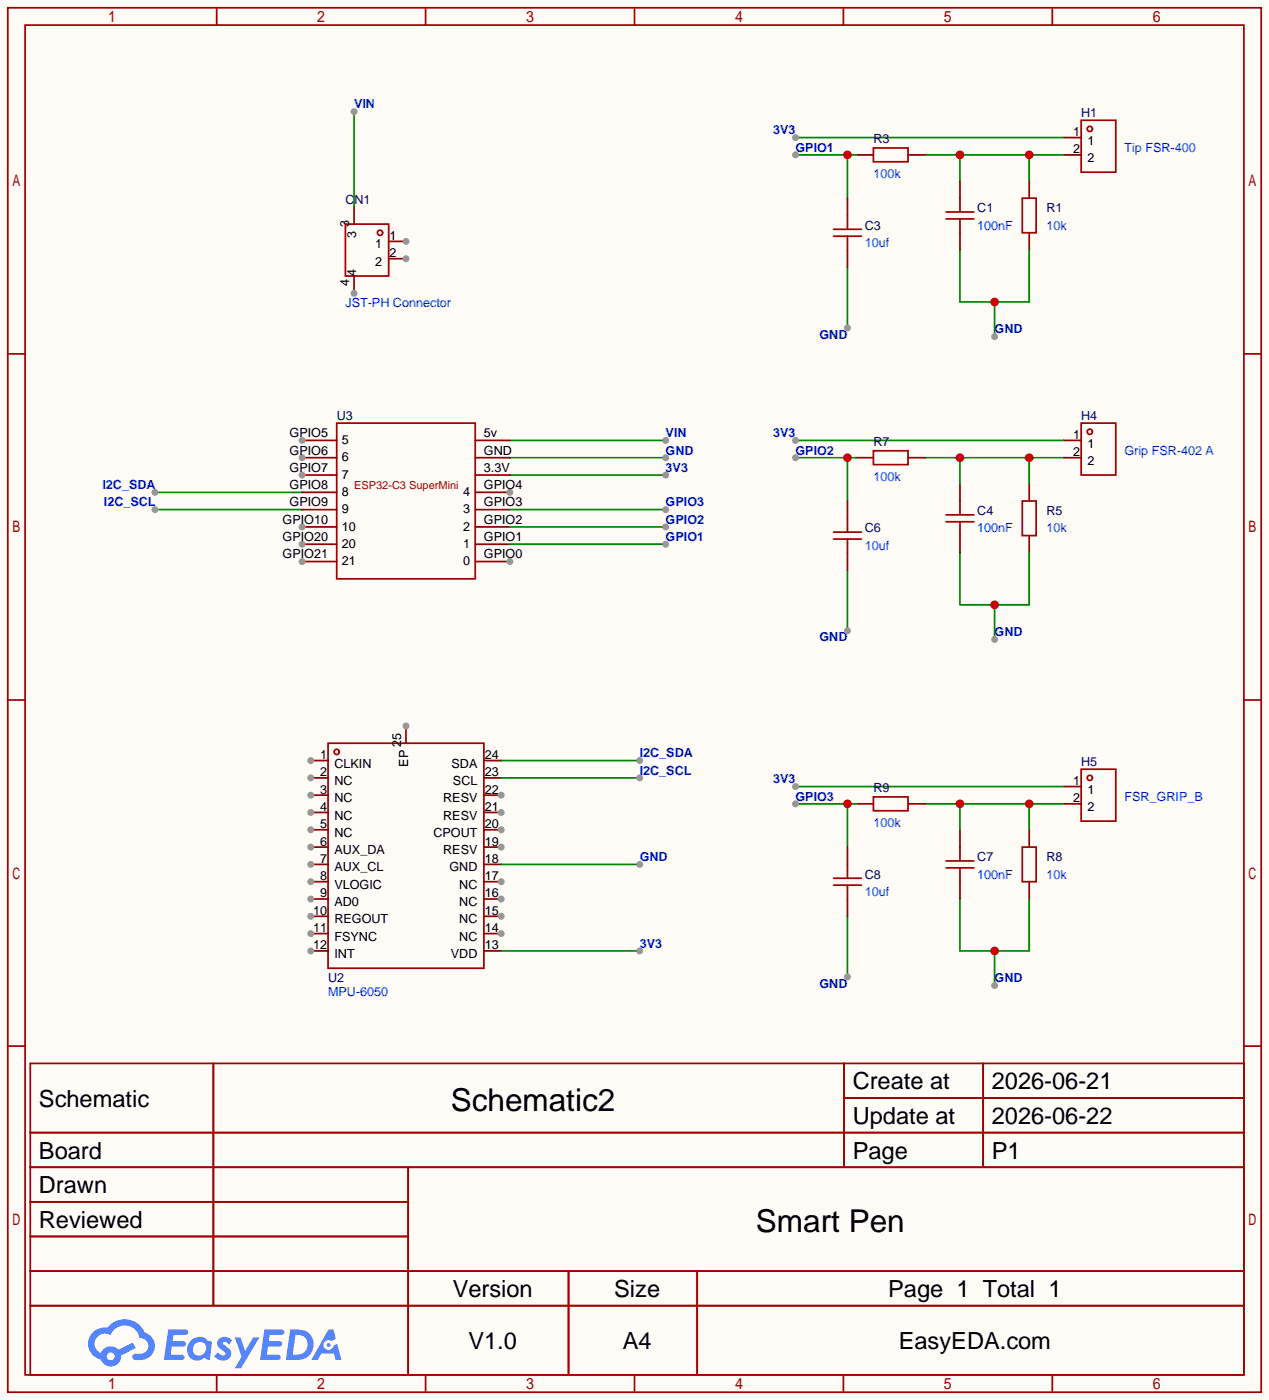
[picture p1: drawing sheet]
<svg xmlns="http://www.w3.org/2000/svg" width="186mm" height="205mm" viewBox="0 0 186 205" stroke-linecap="round" stroke-linejoin="round" font-family="sans-serif">
<path d="M0 0h186.2v205.5h-186.2z" fill="#fffcf7"/>
<g fill="none" stroke="#a10000" stroke-width=".25">
<path d="M1.1 1.1h183.9v203.2h-183.9zM3.7 3.7h178.8v198.1h-178.8zM31.8 1.1v2.6M62.4 1.1v2.6M93.1 1.1v2.6M123.7 1.1v2.6M154.4 1.1v2.6M1.1 51.9h2.6M182.5 51.9h2.5M1.1 102.7h2.6M182.5 102.7h2.5M1.1 153.5h2.6"/>
<path d="M4.4 156.1h178.1v45.7h-178.1zM31.3 156.1v35.5M123.8 156.1v15.2M144.2 156.1v15.2M182.5 153.5h2.5M4.4 166.2h178.1M4.4 171.3h178.1M4.4 176.4h55.5M59.9 171.3v30.5M123.8 161.2h58.7M4.4 186.6h178.1M4.4 181.5h55.5"/>
<path d="M4.4 191.6h178.1M83.4 186.6v15.2M102.3 186.6v15.2M31.8 201.8v2.5M62.4 201.8v2.5M93.1 201.8v2.5M123.7 201.8v2.5M154.4 201.8v2.5"/>
</g>
<g fill="#5487ff">
<path d="M32.2 196.5a1.3 1.3 0 0 1 1.8 .3l-.4 .6a.54 .54 0 0 0-.9-.2l.1 .1a2.32 2.32 0 0 1 1.1 1.4 1.36 1.36 0 0 1-1.1 1 1.36 1.36 0 0 1-1.4-.6l.6-.6a.7 .7 0 0 0 1.1 .3l-.1-.3a2.4 2.4 0 0 1-1.1-1.3l.1-.5z"/>
<path d="M34.5 196.3h.8l.7 2 1.1-2h1l-2.8 4.5h-.8l.9-1.6z"/>
<path d="M24.7 195.1h1.6a1.31 1.31 0 0 1 1.3 .2 .4 .4 0 0 1-.4 .6h-1.7l-.2 1h1.7a.4 .4 0 0 1 .3 .4 .4 .4 0 0 1-.4 .3h-1.7l-.2 1.2h.8a1.23 1.23 0 0 1 1.2 .2 .39 .39 0 0 1-.3 .6h-2.7z"/>
<path d="M38.8 195.1h1.6a1.32 1.32 0 0 1 1.3 .2 .39 .39 0 0 1-.4 .6h-1.7l-.2 1h1.7a.4 .4 0 0 1 .3 .4 .4 .4 0 0 1-.4 .3h-1.7l-.2 1.2h.9a1.23 1.23 0 0 1 1.1 .2 .39 .39 0 0 1-.3 .6h-2.6z"/>
<path d="M48.2 195.1h.7l.4 1.4-.7 .3a.75 .75 0 0 0-1.1 .3 .75 .75 0 0 0 .5 1.1 .75 .75 0 0 0 .9-.7l.6-.3 .6 2.4h-.9l-.2-.9h-1.9l-.5 .9h-.9z"/>
<path d="M42.6 195.1l-.7 4.5a6.3 6.3 0 0 0 2.9-.2 2.26 2.26 0 0 0 1.1-2.8 2.26 2.26 0 0 0-2.6-1.5zM43.4 195.9a1.47 1.47 0 0 1 1.7 1.3 1.47 1.47 0 0 1-1.5 1.6h-.7z"/>
<path d="M28 196.8a1.62 1.62 0 0 0-.4 2.1 1.62 1.62 0 0 0 2 .6l.4-.2 .4 .2 .4 .1 .3-2.5-.2-.2-.1-.1a.57 .57 0 0 1-.6-.3 1.73 1.73 0 0 0-2.2 .3zM28.6 197.3a.96 .96 0 0 1 1.5 0 .96 .96 0 0 1-.3 1.4 .95 .95 0 0 1-1.3 0 .95 .95 0 0 1 .1-1.4z"/>
<path d="M13.6 195.5a2.37 2.37 0 0 0 1.2 4.1 1.54 1.54 0 0 0 1.7 .9 1.54 1.54 0 0 0 1.3-1.6l2.1-1-.4-.8-2.1 1a1.57 1.57 0 0 0-2.6 .5 1.5 1.5 0 0 1-.7-2.1 1.5 1.5 0 0 1 2.1-.5 2.23 2.23 0 0 1 2.3-1.4 2.23 2.23 0 0 1 2 1.8 1.16 1.16 0 0 1 1.3 1.1 1.16 1.16 0 0 1-1.1 1.2h-.7a.47 .47 0 0 0-.6 .4 .47 .47 0 0 0 .4 .5 2.33 2.33 0 0 0 2.9-2.1 2.1 2.1 0 0 0-1.5-1.9 3.2 3.2 0 0 0-5.4-.7l-.4-.1a2.55 2.55 0 0 0-1.8 .7zM15.7 199.1a.58 .58 0 0 1 1.1 0 .58 .58 0 0 1-1.1 0z"/>
<circle cx="48.2" cy="197.4" r=".28"/>
</g>
<g fill="none" stroke="#a10000" stroke-width=".25">
<path d="M48.1 109.1h22.9v33h-22.9z"/>
<circle cx="49.4" cy="110.4" r=".38"/>
</g>
<path d="M45.6 111.6h2.5" fill="none" stroke="#870000" stroke-width=".25"/>
<circle cx="45.6" cy="111.6" r=".51" fill="#999"/>
<path d="M45.6 114.2h2.5" fill="none" stroke="#870000" stroke-width=".25"/>
<circle cx="45.6" cy="114.2" r=".51" fill="#999"/>
<path d="M45.6 116.7h2.5" fill="none" stroke="#870000" stroke-width=".25"/>
<circle cx="45.6" cy="116.7" r=".51" fill="#999"/>
<path d="M45.6 119.3h2.5" fill="none" stroke="#870000" stroke-width=".25"/>
<circle cx="45.6" cy="119.3" r=".51" fill="#999"/>
<path d="M45.6 121.8h2.5" fill="none" stroke="#870000" stroke-width=".25"/>
<circle cx="45.6" cy="121.8" r=".51" fill="#999"/>
<path d="M45.6 124.3h2.5" fill="none" stroke="#870000" stroke-width=".25"/>
<circle cx="45.6" cy="124.3" r=".51" fill="#999"/>
<path d="M45.6 126.9h2.5" fill="none" stroke="#870000" stroke-width=".25"/>
<circle cx="45.6" cy="126.9" r=".51" fill="#999"/>
<path d="M45.6 129.4h2.5" fill="none" stroke="#870000" stroke-width=".25"/>
<circle cx="45.6" cy="129.4" r=".51" fill="#999"/>
<path d="M45.6 132h2.5" fill="none" stroke="#870000" stroke-width=".25"/>
<circle cx="45.6" cy="132" r=".51" fill="#999"/>
<path d="M45.6 134.5h2.5" fill="none" stroke="#870000" stroke-width=".25"/>
<circle cx="45.6" cy="134.5" r=".51" fill="#999"/>
<path d="M45.6 137h2.5" fill="none" stroke="#870000" stroke-width=".25"/>
<circle cx="45.6" cy="137" r=".51" fill="#999"/>
<path d="M45.6 139.6h2.5" fill="none" stroke="#870000" stroke-width=".25"/>
<circle cx="45.6" cy="139.6" r=".51" fill="#999"/>
<path d="M71 139.6h2.5M71 137h2.5" fill="none" stroke="#870000" stroke-width=".25"/>
<circle cx="73.5" cy="137" r=".51" fill="#999"/>
<path d="M71 134.5h2.5" fill="none" stroke="#870000" stroke-width=".25"/>
<circle cx="73.5" cy="134.5" r=".51" fill="#999"/>
<path d="M71 132h2.5" fill="none" stroke="#870000" stroke-width=".25"/>
<circle cx="73.5" cy="132" r=".51" fill="#999"/>
<path d="M71 129.4h2.5" fill="none" stroke="#870000" stroke-width=".25"/>
<circle cx="73.5" cy="129.4" r=".51" fill="#999"/>
<path d="M71 126.9h2.5M71 124.3h2.5" fill="none" stroke="#870000" stroke-width=".25"/>
<circle cx="73.5" cy="124.3" r=".51" fill="#999"/>
<path d="M71 121.8h2.5" fill="none" stroke="#870000" stroke-width=".25"/>
<circle cx="73.5" cy="121.8" r=".51" fill="#999"/>
<path d="M71 119.3h2.5" fill="none" stroke="#870000" stroke-width=".25"/>
<circle cx="73.5" cy="119.3" r=".51" fill="#999"/>
<path d="M71 116.7h2.5" fill="none" stroke="#870000" stroke-width=".25"/>
<circle cx="73.5" cy="116.7" r=".51" fill="#999"/>
<path d="M59.6 106.6v2.5M71 114.2h2.5M71 111.6h2.5" fill="none" stroke="#870000" stroke-width=".25"/>
<circle cx="59.6" cy="106.6" r=".51" fill="#999"/>
<g fill="none" stroke="#870000" stroke-width=".25">
<path d="M57 35.4h2.6M140.8 26.5v2.6M140.8 34.2v2.5M151 26.5v2.6M151 34.2v2.5M140.8 71v2.5M140.8 78.6v2.6M151 71v2.5M151 78.6v2.6M140.8 121.8v2.5M140.8 129.4v2.6M151 121.8v2.5"/>
<path d="M151 129.4v2.6"/>
</g>
<g fill="none" stroke="#a10000" stroke-width=".25">
<path d="M50.7 32.9h6.3v7.6h-6.3zM138.8 32.1h4.1M138.8 31.1h4.1M140.8 29.1v2M140.8 32.1v2.1M150 29.1h2v5.1h-2zM138.8 76.6h4.1M138.8 75.6h4.1M140.8 73.5v2.1M140.8 76.6v2M150 73.5h2v5.1h-2zM138.8 127.4h4.1"/>
<path d="M138.8 126.4h4.1M140.8 124.3v2.1M140.8 127.4v2M150 124.3h2v5.1h-2z"/>
<circle cx="55.8" cy="34.2" r=".38"/>
</g>
<circle cx="59.6" cy="35.4" r=".51" fill="#999"/>
<path d="M57 38h2.6" fill="none" stroke="#870000" stroke-width=".25"/>
<circle cx="59.6" cy="38" r=".51" fill="#999"/>
<path d="M51.9 30.4v2.5M51.9 40.5v2.6" fill="none" stroke="#870000" stroke-width=".25"/>
<circle cx="51.9" cy="43.1" r=".51" fill="#999"/>
<g fill="none" stroke="#a10000" stroke-width=".25">
<path d="M158.6 17.7h5.1v7.6h-5.1zM158.6 62.1h5.1v7.6h-5.1zM158.6 112.9h5.1v7.6h-5.1z"/>
<circle cx="159.9" cy="18.9" r=".38"/>
<circle cx="159.9" cy="63.4" r=".38"/>
<circle cx="159.9" cy="114.2" r=".38"/>
</g>
<path d="M156.1 20.2h2.5M156.1 22.7h2.5M156.1 64.6h2.5M156.1 67.2h2.5M156.1 115.4h2.5M156.1 118h2.5" fill="none" stroke="#870000" stroke-width=".25"/>
<path d="M74.8 64.6h22.9" fill="none" stroke="#008700" stroke-width=".25"/>
<circle cx="97.7" cy="64.6" r=".51" fill="#999"/>
<path d="M116.7 20.2h39.4" fill="none" stroke="#008700" stroke-width=".25"/>
<circle cx="116.7" cy="20.2" r=".51" fill="#999"/>
<path d="M74.8 69.7h22.9" fill="none" stroke="#008700" stroke-width=".25"/>
<circle cx="97.7" cy="69.7" r=".51" fill="#999"/>
<path d="M116.7 64.6h39.4" fill="none" stroke="#008700" stroke-width=".25"/>
<circle cx="116.7" cy="64.6" r=".51" fill="#999"/>
<path d="M73.5 139.6h20.4" fill="none" stroke="#008700" stroke-width=".25"/>
<circle cx="93.9" cy="139.6" r=".51" fill="#999"/>
<path d="M116.7 115.4h39.4" fill="none" stroke="#008700" stroke-width=".25"/>
<circle cx="116.7" cy="115.4" r=".51" fill="#999"/>
<path d="M73.5 126.9h20.4" fill="none" stroke="#008700" stroke-width=".25"/>
<circle cx="93.9" cy="126.9" r=".51" fill="#999"/>
<path d="M124.3 134.5v8.9" fill="none" stroke="#008700" stroke-width=".25"/>
<circle cx="124.3" cy="143.4" r=".51" fill="#999"/>
<path d="M140.8 132v7.6h10.2v-7.6M145.9 139.6v5.1" fill="none" stroke="#008700" stroke-width=".25"/>
<circle cx="145.9" cy="139.6" r=".63" fill="#c00"/>
<circle cx="145.9" cy="144.7" r=".51" fill="#999"/>
<path d="M140.8 81.2v7.6h10.2v-7.6M145.9 88.8v5.1" fill="none" stroke="#008700" stroke-width=".25"/>
<circle cx="145.9" cy="88.8" r=".63" fill="#c00"/>
<circle cx="145.9" cy="93.9" r=".51" fill="#999"/>
<path d="M124.3 83.7v8.9" fill="none" stroke="#008700" stroke-width=".25"/>
<circle cx="124.3" cy="92.6" r=".51" fill="#999"/>
<path d="M74.8 67.2h22.9" fill="none" stroke="#008700" stroke-width=".25"/>
<circle cx="97.7" cy="67.2" r=".51" fill="#999"/>
<path d="M124.3 39.2v8.9" fill="none" stroke="#008700" stroke-width=".25"/>
<circle cx="124.3" cy="48.1" r=".51" fill="#999"/>
<path d="M140.8 36.7v7.6h10.2v-7.6M145.9 44.3v5.1" fill="none" stroke="#008700" stroke-width=".25"/>
<circle cx="145.9" cy="44.3" r=".63" fill="#c00"/>
<circle cx="145.9" cy="49.4" r=".51" fill="#999"/>
<path d="M51.9 16.4v14" fill="none" stroke="#008700" stroke-width=".25"/>
<circle cx="51.9" cy="16.4" r=".51" fill="#999"/>
<path d="M22.7 72.3h21.6" fill="none" stroke="#008700" stroke-width=".25"/>
<circle cx="22.7" cy="72.3" r=".51" fill="#999"/>
<path d="M73.5 111.6h20.4" fill="none" stroke="#008700" stroke-width=".25"/>
<circle cx="93.9" cy="111.6" r=".51" fill="#999"/>
<path d="M22.7 74.8h21.6" fill="none" stroke="#008700" stroke-width=".25"/>
<circle cx="22.7" cy="74.8" r=".51" fill="#999"/>
<path d="M73.5 114.2h20.4" fill="none" stroke="#008700" stroke-width=".25"/>
<circle cx="93.9" cy="114.2" r=".51" fill="#999"/>
<path d="M49.4 62.1h20.3v22.9h-20.3z" fill="none" stroke="#a10000" stroke-width=".25"/>
<path d="M44.3 64.6h5.1" fill="none" stroke="#870000" stroke-width=".25"/>
<circle cx="44.3" cy="64.6" r=".51" fill="#999"/>
<path d="M44.3 67.2h5.1" fill="none" stroke="#870000" stroke-width=".25"/>
<circle cx="44.3" cy="67.2" r=".51" fill="#999"/>
<path d="M44.3 69.7h5.1" fill="none" stroke="#870000" stroke-width=".25"/>
<circle cx="44.3" cy="69.7" r=".51" fill="#999"/>
<path d="M44.3 72.3h5.1M44.3 74.8h5.1M44.3 77.3h5.1" fill="none" stroke="#870000" stroke-width=".25"/>
<circle cx="44.3" cy="77.3" r=".51" fill="#999"/>
<path d="M44.3 79.9h5.1" fill="none" stroke="#870000" stroke-width=".25"/>
<circle cx="44.3" cy="79.9" r=".51" fill="#999"/>
<path d="M44.3 82.4h5.1" fill="none" stroke="#870000" stroke-width=".25"/>
<circle cx="44.3" cy="82.4" r=".51" fill="#999"/>
<path d="M69.7 64.6h5.1M69.7 67.2h5.1M69.7 69.7h5.1M69.7 72.3h5.1" fill="none" stroke="#870000" stroke-width=".25"/>
<circle cx="74.8" cy="72.3" r=".51" fill="#999"/>
<path d="M69.7 74.8h5.1M69.7 77.3h5.1M69.7 79.9h5.1M69.7 82.4h5.1" fill="none" stroke="#870000" stroke-width=".25"/>
<circle cx="74.8" cy="82.4" r=".51" fill="#999"/>
<path d="M74.8 77.3h22.9" fill="none" stroke="#008700" stroke-width=".25"/>
<circle cx="97.7" cy="77.3" r=".51" fill="#999"/>
<path d="M74.8 79.9h22.9" fill="none" stroke="#008700" stroke-width=".25"/>
<circle cx="97.7" cy="79.9" r=".51" fill="#999"/>
<path d="M74.8 74.8h22.9" fill="none" stroke="#008700" stroke-width=".25"/>
<circle cx="97.7" cy="74.8" r=".51" fill="#999"/>
<path d="M135.8 22.7h20.3M140.8 22.7v3.8M151 22.7v3.8" fill="none" stroke="#008700" stroke-width=".25"/>
<g fill="#c00">
<circle cx="151" cy="22.7" r=".63"/>
<circle cx="140.8" cy="22.7" r=".63"/>
</g>
<path d="M135.8 118h20.3M140.8 118v3.8M151 118v3.8" fill="none" stroke="#008700" stroke-width=".25"/>
<g fill="#c00">
<circle cx="151" cy="118" r=".63"/>
<circle cx="140.8" cy="118" r=".63"/>
</g>
<path d="M135.8 67.2h20.3M140.8 67.2v3.8M151 67.2v3.8" fill="none" stroke="#008700" stroke-width=".25"/>
<g fill="#c00">
<circle cx="151" cy="67.2" r=".63"/>
<circle cx="140.8" cy="67.2" r=".63"/>
</g>
<path d="M128.1 21.7h5.1v2h-5.1zM128.1 66.2h5.1v2h-5.1zM128.1 117h5.1v2h-5.1z" fill="none" stroke="#a10000" stroke-width=".25"/>
<path d="M125.6 22.7h2.5M133.2 22.7h2.6M125.6 67.2h2.5M133.2 67.2h2.6M125.6 118h2.5M133.2 118h2.6" fill="none" stroke="#870000" stroke-width=".25"/>
<path d="M116.7 118h8.9M124.3 118v6.3" fill="none" stroke="#008700" stroke-width=".25"/>
<circle cx="124.3" cy="118" r=".63" fill="#c00"/>
<circle cx="116.7" cy="118" r=".51" fill="#999"/>
<path d="M116.7 67.2h8.9M124.3 67.2v6.3" fill="none" stroke="#008700" stroke-width=".25"/>
<circle cx="124.3" cy="67.2" r=".63" fill="#c00"/>
<circle cx="116.7" cy="67.2" r=".51" fill="#999"/>
<path d="M116.7 22.7h8.9M124.3 22.7v6.4" fill="none" stroke="#008700" stroke-width=".25"/>
<circle cx="124.3" cy="22.7" r=".63" fill="#c00"/>
<circle cx="116.7" cy="22.7" r=".51" fill="#999"/>
<path d="M124.3 29.1v2.5M124.3 36.7v2.5M124.3 73.5v2.6M124.3 81.2v2.5M124.3 124.3v2.6M124.3 132v2.5" fill="none" stroke="#870000" stroke-width=".25"/>
<path d="M122.3 34.7h4.1M122.3 33.7h4.1M124.3 31.6v2.1M124.3 34.7v2M122.3 79.1h4.1M122.3 78.1h4.1M124.3 76.1v2M124.3 79.1v2.1M122.3 129.9h4.1M122.3 128.9h4.1M124.3 126.9v2M124.3 129.9v2.1" fill="none" stroke="#a10000" stroke-width=".25"/>
<g font-size="4.6">
<text x="66.1" y="163">Schematic2</text>
<text x="110.9" y="180.8">Smart Pen</text>
</g>
<g font-size="3.5">
<text x="125.1" y="159.9">Create at</text>
<text x="145.5" y="159.9">2026-06-21</text>
<text x="5.7" y="162.4">Schematic</text>
<text x="125.1" y="165">Update at</text>
<text x="145.5" y="165">2026-06-22</text>
<text x="5.7" y="170.1">Board</text>
<text x="125.1" y="170.1">Page</text>
<text x="145.5" y="170.1">P1</text>
<text x="5.7" y="175.1">Drawn</text>
<text x="5.7" y="180.2">Reviewed</text>
<text x="66.4" y="190.4">Version</text>
<text x="90.1" y="190.4">Size</text>
<text x="130.3" y="190.4">Page 1 Total 1</text>
<text x="68.7" y="198">V1.0</text>
<text x="91.4" y="198">A4</text>
<text x="131.9" y="198">EasyEDA.com</text>
</g>
<g font-size="1.8" fill="#00f">
<text x="51.9" y="15.9">VIN</text>
<text x="113.4" y="19.7">3V3</text>
<text x="116.7" y="22.3">GPIO1</text>
<text x="165" y="22.3">Tip FSR-400</text>
<text x="128.1" y="26.1">100k</text>
<text x="143.4" y="33.7">100nF</text>
<text x="153.5" y="33.7">10k</text>
<text x="126.9" y="36.2">10uf</text>
<text x="50.7" y="45.1">JST-PH Connector</text>
<text x="120.2" y="49.7">GND</text>
<text x="145.9" y="48.9">GND</text>
<text x="97.7" y="64.2">VIN</text>
<text x="113.4" y="64.2">3V3</text>
<text x="15" y="71.8">I2C_SDA</text>
<text x="97.7" y="69.3">3V3</text>
<text x="97.7" y="66.7">GND</text>
<text x="116.7" y="66.7">GPIO2</text>
<text x="128.1" y="70.5">100k</text>
<text x="165" y="66.7">Grip FSR-402 A</text>
<text x="15.2" y="74.3">I2C_SCL</text>
<text x="97.7" y="76.9">GPIO2</text>
<text x="97.7" y="74.3">GPIO3</text>
<text x="97.7" y="79.4">GPIO1</text>
<text x="126.9" y="80.7">10uf</text>
<text x="143.4" y="78.2">100nF</text>
<text x="153.5" y="78.2">10k</text>
<text x="120.2" y="94.2">GND</text>
<text x="145.9" y="93.4">GND</text>
<text x="93.9" y="111.2">I2C_SDA</text>
<text x="93.9" y="113.7">I2C_SCL</text>
<text x="113.4" y="115">3V3</text>
<text x="116.7" y="117.5">GPIO3</text>
<text x="165" y="117.5">FSR_GRIP_B</text>
<text x="128.1" y="121.3">100k</text>
<text x="93.9" y="126.4">GND</text>
<text x="126.9" y="131.5">10uf</text>
<text x="143.4" y="129">100nF</text>
<text x="153.5" y="129">10k</text>
<text x="93.9" y="139.1">3V3</text>
<text x="48.1" y="146.2">MPU-6050</text>
<text x="120.2" y="145">GND</text>
<text x="145.9" y="144.2">GND</text>
</g>
<g font-size="1.8" fill="#000080">
<text x="158.6" y="17.2">H1</text>
<text x="128.1" y="21">R3</text>
<text x="50.7" y="29.9">CN1</text>
<text x="126.9" y="33.7">C3</text>
<text x="143.4" y="31.2">C1</text>
<text x="153.5" y="31.2">R1</text>
<text x="49.4" y="61.6">U3</text>
<text x="128.1" y="65.5">R7</text>
<text x="158.6" y="61.6">H4</text>
<text x="143.4" y="75.6">C4</text>
<text x="153.5" y="75.6">R5</text>
<text x="126.9" y="78.2">C6</text>
<text x="158.6" y="112.4">H5</text>
<text x="128.1" y="116.3">R9</text>
<text x="126.9" y="129">C8</text>
<text x="143.4" y="126.4">C7</text>
<text x="153.5" y="126.4">R8</text>
<text x="48.1" y="144.2">U2</text>
</g>
<g font-size="1.8">
<text x="157.5" y="20">1</text>
<text x="157.5" y="22.5">2</text>
<text x="159.6" y="21.2">1</text>
<text x="159.6" y="23.8">2</text>
<text x="51.2" y="33.4" transform="rotate(-90 51.2 33.4)">3</text>
<text x="52.2" y="34.9" transform="rotate(-90 52.2 34.9)">3</text>
<text x="57.1" y="35.2">1</text>
<text x="52.2" y="40.5" transform="rotate(-90 52.2 40.5)">4</text>
<text x="55.1" y="36.5">1</text>
<text x="55.1" y="39">2</text>
<text x="57.1" y="37.7">2</text>
<text x="51.2" y="42" transform="rotate(-90 51.2 42)">4</text>
<text x="42.5" y="64.2">GPIO5</text>
<text x="50.2" y="65.2">5</text>
<text x="71" y="64.2">5v</text>
<text x="157.5" y="64.4">1</text>
<text x="159.6" y="65.7">1</text>
<text x="42.5" y="66.7">GPIO6</text>
<text x="42.5" y="69.3">GPIO7</text>
<text x="42.5" y="71.8">GPIO8</text>
<text x="50.2" y="67.7">6</text>
<text x="50.2" y="70.3">7</text>
<text x="71" y="66.7">GND</text>
<text x="71" y="69.3">3.3V</text>
<text x="71" y="71.8">GPIO4</text>
<text x="157.5" y="67">2</text>
<text x="159.6" y="68.2">2</text>
<text x="41.5" y="76.9">GPIO10</text>
<text x="42.5" y="74.3">GPIO9</text>
<text x="50.2" y="72.8">8</text>
<text x="50.2" y="75.4">9</text>
<text x="50.2" y="77.9">10</text>
<text x="67.9" y="72.8">4</text>
<text x="67.9" y="75.4">3</text>
<text x="67.9" y="77.9">2</text>
<text x="71" y="74.3">GPIO3</text>
<text x="71" y="76.9">GPIO2</text>
<text x="41.5" y="79.4">GPIO20</text>
<text x="41.5" y="82">GPIO21</text>
<text x="50.2" y="80.4">20</text>
<text x="50.2" y="83">21</text>
<text x="67.9" y="80.4">1</text>
<text x="67.9" y="83">0</text>
<text x="71" y="79.4">GPIO1</text>
<text x="71" y="82">GPIO0</text>
<text x="47" y="111.4">1</text>
<text x="47" y="113.9">2</text>
<text x="49.1" y="112.7">CLKIN</text>
<text x="58.8" y="109.6" transform="rotate(-90 58.8 109.6)">25</text>
<text x="59.9" y="112.6" transform="rotate(-90 59.9 112.6)">EP</text>
<text x="66.3" y="112.7">SDA</text>
<text x="71.1" y="113.9">23</text>
<text x="71.1" y="111.4">24</text>
<text x="47" y="116.5">3</text>
<text x="47" y="119">4</text>
<text x="49.1" y="115.2">NC</text>
<text x="49.1" y="117.8">NC</text>
<text x="65" y="117.8">RESV</text>
<text x="66.5" y="115.2">SCL</text>
<text x="71.1" y="119">21</text>
<text x="71.1" y="116.5">22</text>
<text x="157.5" y="115.2">1</text>
<text x="157.5" y="117.8">2</text>
<text x="159.6" y="116.5">1</text>
<text x="159.6" y="119">2</text>
<text x="47" y="121.6">5</text>
<text x="47" y="124.1">6</text>
<text x="49.1" y="120.3">NC</text>
<text x="49.1" y="122.8">NC</text>
<text x="49.1" y="125.4">AUX_DA</text>
<text x="63.6" y="122.8">CPOUT</text>
<text x="65" y="125.4">RESV</text>
<text x="65" y="120.3">RESV</text>
<text x="71.1" y="124.1">19</text>
<text x="71.1" y="121.6">20</text>
<text x="47" y="126.6">7</text>
<text x="47" y="129.2">8</text>
<text x="47" y="131.7">9</text>
<text x="49.1" y="127.9">AUX_CL</text>
<text x="49.1" y="130.5">VLOGIC</text>
<text x="65.9" y="127.9">GND</text>
<text x="67.4" y="130.5">NC</text>
<text x="71.1" y="131.7">16</text>
<text x="71.1" y="129.2">17</text>
<text x="71.1" y="126.6">18</text>
<text x="46" y="134.3">10</text>
<text x="46" y="136.8">11</text>
<text x="49.1" y="133">AD0</text>
<text x="49.1" y="135.5">REGOUT</text>
<text x="67.4" y="135.5">NC</text>
<text x="67.4" y="133">NC</text>
<text x="71.1" y="136.8">14</text>
<text x="71.1" y="134.3">15</text>
<text x="46" y="139.3">12</text>
<text x="49.1" y="138.1">FSYNC</text>
<text x="49.1" y="140.6">INT</text>
<text x="66.2" y="140.6">VDD</text>
<text x="67.4" y="138.1">NC</text>
<text x="71.1" y="139.3">13</text>
</g>
<text font-size="1.6" fill="#a00000" x="51.9" y="71.8">ESP32-C3 SuperMini</text>
</svg>
